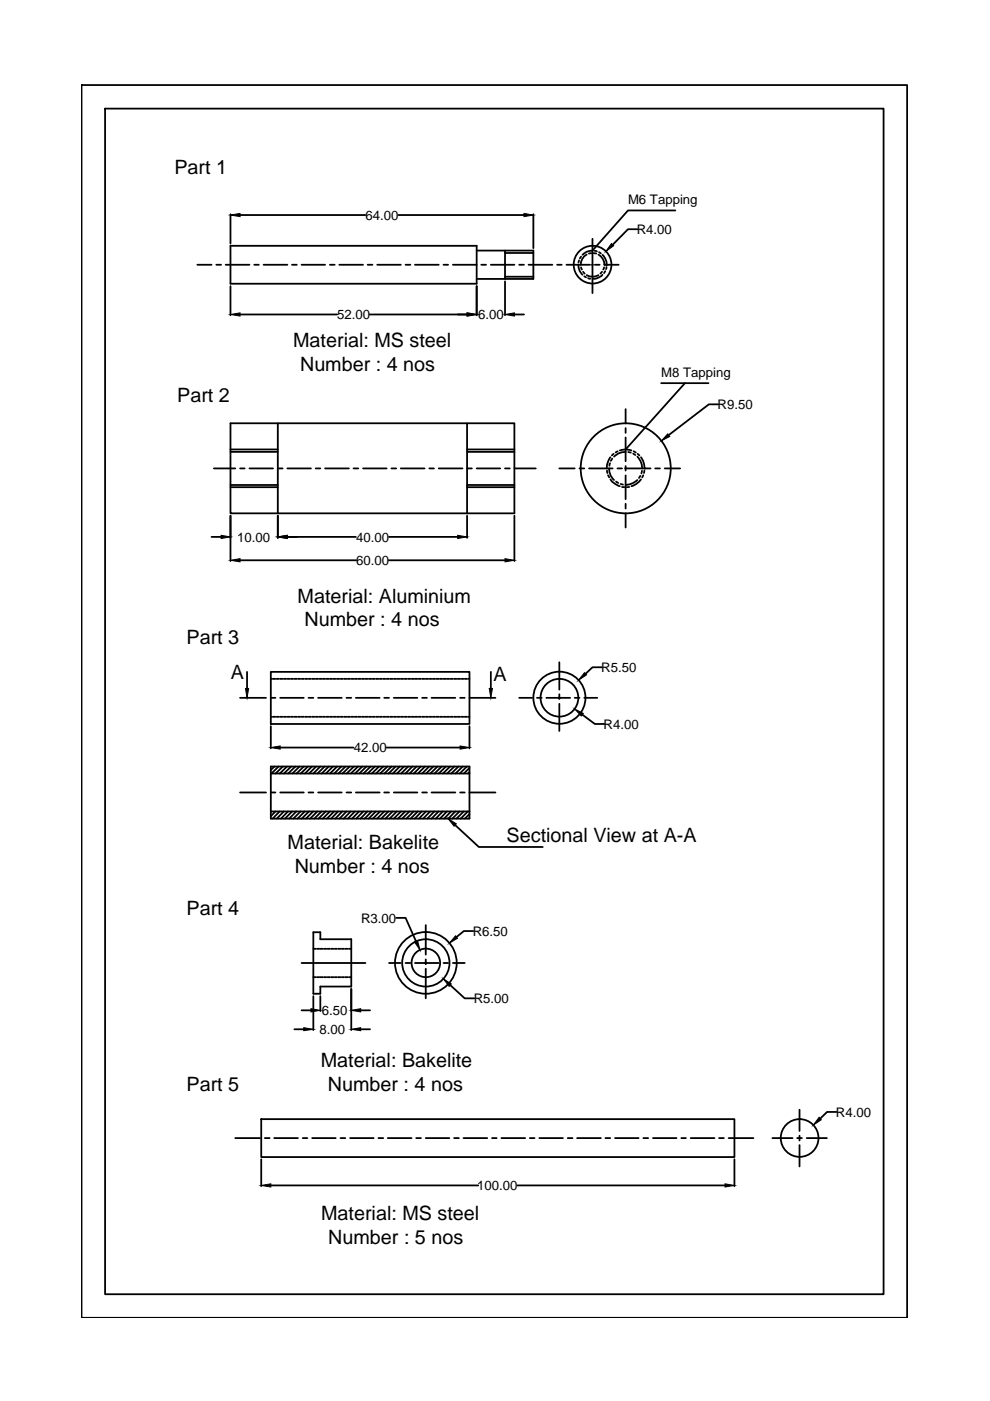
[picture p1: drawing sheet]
<svg xmlns="http://www.w3.org/2000/svg" width="210mm" height="297mm" viewBox="0 0 210 297" stroke-linecap="round" stroke-linejoin="round" font-family="sans-serif">
<!-- layer: 0 -->
<g fill="none" stroke="#000" stroke-width=".38">
<path d="M17.3 18h175v261.4h-175zM22.3 23h165v251.4h-165zM41.8 56.1h3M45.9 56.1h1M47.9 56.1h5M48.9 52.1h52.2v8.1h-52.2zM48.9 45.4v6.2M50.9 45.6h26.6M53.9 56.1h1M55.9 56.1h5M61.9 56.1h1M63.9 56.1h5"/>
<path d="M69.9 56.1h1.1M71.9 56.1h5.1M77.9 56.1h1.1M80 56.1h5M84.5 45.6h26.6M86 56.1h1M88 56.1h5M94 56.1h1M96 56.1h5.1M101.1 53.1h12v6h-12M102 56.1h1.1M104.1 56.1h5"/>
<path d="M107.1 53.1v6M107.1 59.6v7.2M107.1 53.6h6M107.1 58.7h6M110.1 56.1h1M112.1 56.1h5M113.1 45.4v7.2M118.1 56.1h1M120.1 56.1h5M122.6 56.1a2.86 2.86 0 0 0 .9 2.2M122.8 55.2l-.1 .5M123.2 56.7l.2 .5"/>
<path d="M123.2 54.4l-.2 .4M123.6 57.6l.4 .4M123.9 58.6l.4 .2M124.4 54a2.54 2.54 0 0 0-1.3 2.1M124.4 58.3a2.47 2.47 0 0 0 2.5 0M124.7 59l.5 .1M125.4 53.7l-.5 .1M125.5 56.1h.2M125.6 50.6v11.5M125.9 53.7l.5 .1M126.1 53.2l.4 .1M126.1 56.1h1"/>
<path d="M126.9 54a2.54 2.54 0 0 1 1.3 2.1h3M127 53.5l.4 .2M127.6 57.6l-.3 .4M127.7 54a2.86 2.86 0 0 1 .9 2.1M127.7 58.3a2.86 2.86 0 0 1-2.1 .8M128.1 56.7l-.2 .5M128.3 57.5l-.2 .4M128.6 56.6l-.1 .5M135.1 48.6h-1.9l-3.3 3.3M143.2 44.6h-10l-7.6 8.5a2.86 2.86 0 0 0-2.1 .9M48.9 60.7v6.1M50.9 66.7h20.6"/>
<path d="M78.4 66.7h20.6M101.1 60.7v6.1M109.1 66.7h2M45.4 99.3h4.5M48.9 89.7h60.2v19.1h-60.2zM48.9 95.3h10M48.9 95.8h10M50.9 99.3h1M52.9 99.3h5M58.9 89.7v19.1M58.9 99.3h1M60.9 99.3h5"/>
<path d="M66.9 99.3h1M68.9 99.3h5.1M74.9 99.3h1.1M77 99.3h5M83 99.3h1M85 99.3h5M91 99.3h1M93 99.3h5.1M99 89.7v19.1M99 95.3h10.1M99 95.8h10.1M99 99.3h1"/>
<path d="M101.1 99.3h5M107.1 99.3h1M109.1 99.3h4.5M118.6 99.3h3.2M122.9 99.3h1M124.9 99.3h5M128.7 99.8l.1 .5M129.1 99.3a3.1 3.1 0 0 0 1.1 2.5M129.3 98.2l-.1 .6M129.4 96.9a4.1 4.1 0 0 0-.8 2.4M129.8 97.2l-.3 .5M130.1 96.2l-.4 .4"/>
<path d="M130.9 99.3h1M131 95.7l-.5 .2M131.4 95.5a3.7 3.7 0 0 1 2.5 0M132.6 99.3h.1M132.6 95.8a3.3 3.3 0 0 0-2.4 1M132.6 86.7v3M132.6 90.8v1M132.6 92.8v5M132.6 98.8v1M132.9 99.3h5M133.2 95.8l.5 .2M134.3 96.2l.4 .3"/>
<path d="M134.3 95.7l.5 .2M135.1 96.8a3.6 3.6 0 0 1 1.1 2.5M135.2 96.2l.4 .4M135.9 96.9a3.8 3.8 0 0 1 .8 2.4M136.1 99.8l-.1 .6M136.6 99.8l-.1 .5M138.9 99.3h1M140.2 81.2h10M140.9 99.3h3.3M145.2 81.2l-12.6 14.1M152.3 85.7h-2l-8.5 6.5M44.8 113.8h2.1"/>
<path d="M48.9 109.3v9.7M48.9 103.3h10M48.9 102.8h10M50.9 118.8h24.6M58.9 109.3v4.7M60.9 113.8h14.6M82.4 118.8h24.7M82.5 113.8h14.5M99 109.3v4.7M99 103.3h10.1M99 102.8h10.1M109.1 109.3v9.7"/>
<path d="M128.9 100.8l.3 .4M129.4 101.6a3.9 3.9 0 0 0 2 1.5M130.6 102.1l.5 .3M131.6 102.6l.5 .1M131.9 103.3h.5M132.6 100.8v5M132.6 106.8v1M132.6 108.8v3M133.4 103.3h-.5M135.1 101.8a3.8 3.8 0 0 1-2.5 1M135.8 100.9l-.3 .4M135.9 101.6a3.8 3.8 0 0 1-2 1.5"/>
<path d="M136.4 100.8l-.2 .4M50.9 148h5.5M52.4 142.5v3.5M57.4 142.5h42.1v11h-42.1zM57.4 148h1M57.4 152h.3M57.4 143.9h.3M57.4 154v4.7M57.9 152h.5M57.9 143.9h.5M58.6 152h.6M58.6 143.9h.6"/>
<path d="M59.4 148h5M59.4 152h.5M59.4 143.9h.5M59.4 158.5h15.5M60.2 152h.5M60.2 143.9h.5M60.9 152h.5M60.9 143.9h.5M61.7 152h.5M61.7 143.9h.5M62.4 152h.5M62.4 143.9h.5"/>
<path d="M63.2 152h.5M63.2 143.9h.5M63.9 152h.5M63.9 143.9h.5M64.7 152h.5M64.7 143.9h.5M65.4 148h1M65.4 152h.5M65.4 143.9h.5M66.2 152h.5M66.2 143.9h.5M66.9 152h.6"/>
<path d="M66.9 143.9h.6M67.5 148h4.9M67.7 152h.5M67.7 143.9h.5M68.4 152h.5M68.4 143.9h.5M69.2 152h.5M69.2 143.9h.5M69.9 152h.6M69.9 143.9h.6M70.7 152h.5M70.7 143.9h.5"/>
<path d="M71.4 152h.5M71.4 143.9h.5M72.2 152h.5M72.2 143.9h.5M73 152h.5M73 143.9h.5M73.5 148h1M73.7 152h.5M73.7 143.9h.5M74.5 152h.4M74.5 143.9h.4M75.2 152h.5"/>
<path d="M75.2 143.9h.5M75.5 148h5M76 152h.5M76 143.9h.5M76.7 152h.5M76.7 143.9h.5M77.5 152h.4M77.5 143.9h.4M78.2 152h.5M78.2 143.9h.5M79 152h.5M79 143.9h.5"/>
<path d="M79.7 152h.5M79.7 143.9h.5M80.5 152h.5M80.5 143.9h.5M81.3 152h.4M81.3 143.9h.4M81.5 148h1M82 152h.5M82 143.9h.5M82 158.5h15.6M82.7 152h.5M82.7 143.9h.5"/>
<path d="M83.5 148h5M83.5 152h.5M83.5 143.9h.5M84.3 152h.4M84.3 143.9h.4M85 152h.5M85 143.9h.5M85.7 152h.5M85.7 143.9h.5M86.5 152h.5M86.5 143.9h.5M87.3 152h.5"/>
<path d="M87.3 143.9h.5M88 152h.5M88 143.9h.5M88.7 152h.6M88.7 143.9h.6M89.5 148h1M89.5 152h.5M89.5 143.9h.5M90.3 152h.5M90.3 143.9h.5M91 152h.5M91 143.9h.5"/>
<path d="M91.5 148h5M91.8 152h.5M91.8 143.9h.5M92.5 152h.5M92.5 143.9h.5M93.3 152h.5M93.3 143.9h.5M94 152h.5M94 143.9h.5M94.8 152h.5M94.8 143.9h.5M95.5 152h.5"/>
<path d="M95.5 143.9h.5M96.3 152h.5M96.3 143.9h.5M97 152h.6M97 143.9h.6M97.6 148h.9M97.8 152h.5M97.8 143.9h.5M98.5 152h.5M98.5 143.9h.5M99.3 152h.2M99.3 143.9h.2"/>
<path d="M99.5 148h5.5M99.5 154v4.7M104.1 142.5v3.5M110.1 148h2.7M113.8 148h1.1M115.8 148h5.1M118.6 140.4v5.8M118.6 147.2v1M118.6 149.2v5.8M121.8 148h1.1M123.5 151.5l2.6 2h2.1M123.9 148h2.7"/>
<path d="M127.6 141.5h-2l-1.5 1.4M50.9 168h5.5M57.4 162.5h42.1v11.1h-42.1zM57.4 168h1M57.4 164h42.1M57.4 172h42.1M57.5 172l-.1 .2M58.2 162.5l-.8 .8M58.4 172l-1 1.1M59.1 162.5l-1.6 1.5M59.3 172l-1.5 1.6M59.4 168h5"/>
<path d="M60 162.5l-1.6 1.5M60.2 172l-1.5 1.6M60.8 162.5l-1.5 1.5M61.1 172l-1.5 1.6M61.7 162.5l-1.5 1.5M61.9 172l-1.5 1.6M62.6 162.5l-1.5 1.5M62.8 172l-1.5 1.6M63.5 162.5l-1.5 1.5M63.7 172l-1.5 1.6M64.4 162.5l-1.5 1.5M64.6 172l-1.5 1.6"/>
<path d="M65.3 162.5l-1.5 1.5M65.4 168h1M65.5 172l-1.5 1.6M66.1 162.5l-1.4 1.5M66.4 172l-1.5 1.6M67 162.5l-1.5 1.5M67.3 172l-1.5 1.6M67.5 168h4.9M67.9 162.5l-1.5 1.5M68.2 172l-1.6 1.6M68.8 162.5l-1.5 1.5M69.1 172l-1.6 1.6"/>
<path d="M69.7 162.5l-1.5 1.5M69.9 172l-1.5 1.6M70.6 162.5l-1.5 1.5M70.8 172l-1.5 1.6M71.5 162.5l-1.5 1.5M71.7 172l-1.5 1.6M72.4 162.5l-1.5 1.5M72.6 172l-1.5 1.6M73.3 162.5l-1.5 1.5M73.5 172l-1.5 1.6M73.5 168h1M74.1 162.5l-1.5 1.5"/>
<path d="M74.4 172l-1.5 1.6M75 162.5l-1.5 1.5M75.2 172l-1.4 1.6M75.5 168h5M75.9 162.5l-1.5 1.5M76.1 172l-1.5 1.6M76.8 162.5l-1.5 1.5M77 172l-1.5 1.6M77.7 162.5l-1.5 1.5M77.9 172l-1.5 1.6M78.6 162.5l-1.5 1.5M78.8 172l-1.5 1.6"/>
<path d="M79.5 162.5l-1.6 1.5M79.7 172l-1.5 1.6M80.4 162.5l-1.6 1.5M80.6 172l-1.5 1.6M81.3 162.5l-1.6 1.5M81.5 172l-1.6 1.6M81.5 168h1M82.1 162.5l-1.5 1.5M82.4 172l-1.6 1.6M83 162.5l-1.5 1.5M83.2 172l-1.5 1.6M83.5 168h5"/>
<path d="M83.9 162.5l-1.5 1.5M84.1 172l-1.5 1.6M84.8 162.5l-1.5 1.5M85 172l-1.5 1.6M85.7 162.5l-1.5 1.5M85.9 172l-1.5 1.6M86.5 162.5l-1.4 1.5M86.8 172l-1.5 1.6M87.4 162.5l-1.4 1.5M87.7 172l-1.5 1.6M88.3 162.5l-1.5 1.5M88.6 172l-1.5 1.6"/>
<path d="M89.2 162.5l-1.5 1.5M89.4 172l-1.5 1.6M89.5 168h1M90.1 162.5l-1.5 1.5M90.3 172l-1.5 1.6M91 162.5l-1.5 1.5M91.2 172l-1.5 1.6M91.5 168h5M91.9 162.5l-1.5 1.5M92.1 172l-1.5 1.6M92.8 162.5l-1.6 1.5M93 172l-1.5 1.6"/>
<path d="M93.7 162.5l-1.6 1.5M93.9 172l-1.5 1.6M94.5 162.5l-1.5 1.5M94.8 172l-1.5 1.6M95.4 162.5l-1.5 1.5M95.6 172l-1.4 1.6M96.3 162.5l-1.5 1.5M96.5 174.9l5 4.7h13.6M96.5 172l-1.4 1.6M97.2 162.5l-1.5 1.5M97.4 172l-1.5 1.6M97.6 168h.9"/>
<path d="M98.1 162.5l-1.5 1.5M98.3 172l-1.5 1.6M99 162.5l-1.5 1.5M99.2 172l-1.5 1.6M99.5 162.8l-1.1 1.2M99.5 163.7l-.3 .3M99.5 172.6l-.9 1M99.5 173.5v.1M99.5 168h5.5M66.4 197.7h1.5v1.4h6.6v10.1h-6.6v1.5h-1.5zM84 194.6h2l2.2 5M90.3 196.1v6.3"/>
<path d="M100.3 197.4h-1.9l-1.6 1.3M62.4 218.2h2M63.9 204.2h13.6M63.9 214.2h2M66.4 211.2v7.2M66.4 201.2h.5M66.4 207.2h.5M67.2 201.2h.5M67.2 207.2h.5M67.9 211.2v3.2M67.9 201.2h.5M67.9 207.2h.5"/>
<path d="M68.7 201.2h.5M68.7 207.2h.5M69.4 201.2h.5M69.4 207.2h.5M70.2 201.2h.5M70.2 207.2h.5M71 201.2h.4M71 207.2h.4M71.7 201.2h.5M71.7 207.2h.5M72.4 201.2h.6M72.4 207.2h.6"/>
<path d="M73.2 201.2h.5M73.2 207.2h.5M74 201.2h.5M74 207.2h.5M74.5 209.7v8.7M76.5 218.2h2M76.5 214.2h2M82.5 204.2h2.5M86 204.2h1M88 204.2h5M90.3 203.4v1M90.3 205.4v6.3"/>
<path d="M94 204.2h1M95.5 208.9l3 2.8h2.1M96 204.2h2.5M55.4 237.3h100.3v8h-100.3zM169.5 235.3v4.5M177.3 235.8h-1.9l-1.5 1.4M49.9 241.3h5.2M55.4 245.8v5.7M56.1 241.3h1.1M57.4 251.3h44M58.1 241.3h5.1M64.2 241.3h1"/>
<path d="M66.2 241.3h5M72.2 241.3h1M74.2 241.3h5M80.2 241.3h1.1M82.2 241.3h5.1M88.2 241.3h1.1M90.3 241.3h5M96.3 241.3h1M98.3 241.3h5M104.3 241.3h1M106.3 241.3h5.1M109.7 251.3h44"/>
<path d="M112.3 241.3h1M114.4 241.3h5M120.4 241.3h1M122.4 241.3h5M128.4 241.3h1M130.4 241.3h5M136.4 241.3h1M138.4 241.3h5M144.5 241.3h.9M146.4 241.3h5.1M152.5 241.3h1M154.5 241.3h5.2"/>
<path d="M155.7 245.8v5.7M163.8 241.3h4.2M169 241.3h1M169.5 240.8v1M169.5 242.8v4.5M171 241.3h4.3"/>
<circle cx="125.6" cy="56.1" r="4"/>
<circle cx="132.7" cy="99.3" r="9.5"/>
<circle cx="118.6" cy="147.9" r="5.5"/>
<circle cx="118.6" cy="147.9" r="4"/>
<circle cx="90.3" cy="204.2" r="6.5"/>
<circle cx="90.3" cy="204.2" r="3"/>
<circle cx="90.3" cy="204.2" r="5"/>
<circle cx="169.5" cy="241.3" r="4"/>
</g>
<g fill="#000">
<circle cx="128.2" cy="56.1" r=".19"/>
<circle cx="128.6" cy="56.1" r=".19"/>
<circle cx="136.7" cy="99.3" r=".19"/>
</g>
<g fill="#000" stroke="#000" stroke-width=".21">
<path d="M48.9 45.6l2-.3v.6zM111.1 45.3l2 .3-2 .3zM129.6 51.6l.5 .5-1.6 1.2zM48.9 66.7l2-.4v.7zM99 66.3l2.1 .4-2.1 .3zM107.1 66.7l2-.4v.7zM141.6 92l.4 .5-1.8 1zM46.9 113.5l2 .3-2 .4zM48.9 118.8l2-.4v.7zM58.9 113.8l2-.3v.7zM97 113.5l2 .3-2 .4zM107.1 118.4l2 .4-2 .3z"/>
<path d="M52 146h.7l-.3 2zM57.4 158.5l2-.3v.6zM97.6 158.2l1.9 .3-1.9 .3zM103.7 146h.7l-.3 2zM121.8 150.3l1.9 1-.5 .5zM123.9 142.6l.4 .5-1.6 1.1zM95 173.6l1.7 1.1-.4 .5zM87.9 199.7l.6-.3 .5 2zM96.6 198.4l.4 .5-1.7 1.1zM64.4 217.9l2 .3-2 .3zM65.9 213.9l2 .3-2 .3zM74.5 218.2l2-.3v.6z"/>
<path d="M74.5 214.2l2-.3v.6zM94 207.5l1.7 1.1-.5 .5zM173.7 236.9l.4 .5-1.7 1.1zM55.4 251.3l2-.3v.7zM153.7 251l2 .3-2 .4z"/>
</g>
<g font-size="4.2">
<text x="37" y="37">Part 1</text>
<text x="62.2" y="73.5">Material: MS steel</text>
<text x="63.6" y="78.6">Number : 4 nos</text>
<text x="37.6" y="85.3">Part 2</text>
<text x="63.1" y="127.8">Material: Aluminium</text>
<text x="39.6" y="136.4">Part 3</text>
<text x="64.6" y="132.8">Number : 4 nos</text>
<text x="49" y="144.1">A</text>
<text x="104.7" y="144.4">A</text>
<text x="107.4" y="178.6">Sectional View at A-A</text>
<text x="61" y="180">Material: Bakelite</text>
<text x="62.5" y="185">Number : 4 nos</text>
<text x="39.6" y="194.1">Part 4</text>
<text x="68" y="226.2">Material: Bakelite</text>
<text x="39.6" y="231.2">Part 5</text>
<text x="69.5" y="231.2">Number : 4 nos</text>
<text x="68.1" y="258.7">Material: MS steel</text>
<text x="69.6" y="263.7">Number : 5 nos</text>
</g>
<g font-size="2.8">
<text x="77.5" y="46.6">64.00</text>
<text x="133.2" y="43.2">M6 Tapping</text>
<text x="135" y="49.6">R4.00</text>
<text x="71.5" y="67.6">52.00</text>
<text x="101.4" y="67.6">6.00</text>
<text x="140.2" y="79.8">M8 Tapping</text>
<text x="152.2" y="86.7">R9.50</text>
<text x="50.3" y="114.9">10.00</text>
<text x="75.5" y="119.8">60.00</text>
<text x="75.5" y="114.9">40.00</text>
<text x="127.5" y="142.5">R5.50</text>
<text x="128" y="154.5">R4.00</text>
<text x="75" y="159.5">42.00</text>
<text x="76.6" y="195.6">R3.00</text>
<text x="100.2" y="198.4">R6.50</text>
<text x="68.2" y="215.2">6.50</text>
<text x="100.4" y="212.7">R5.00</text>
<text x="67.7" y="219.2">8.00</text>
<text x="177.2" y="236.8">R4.00</text>
<text x="101.2" y="252.3">100.00</text>
</g>
</svg>
